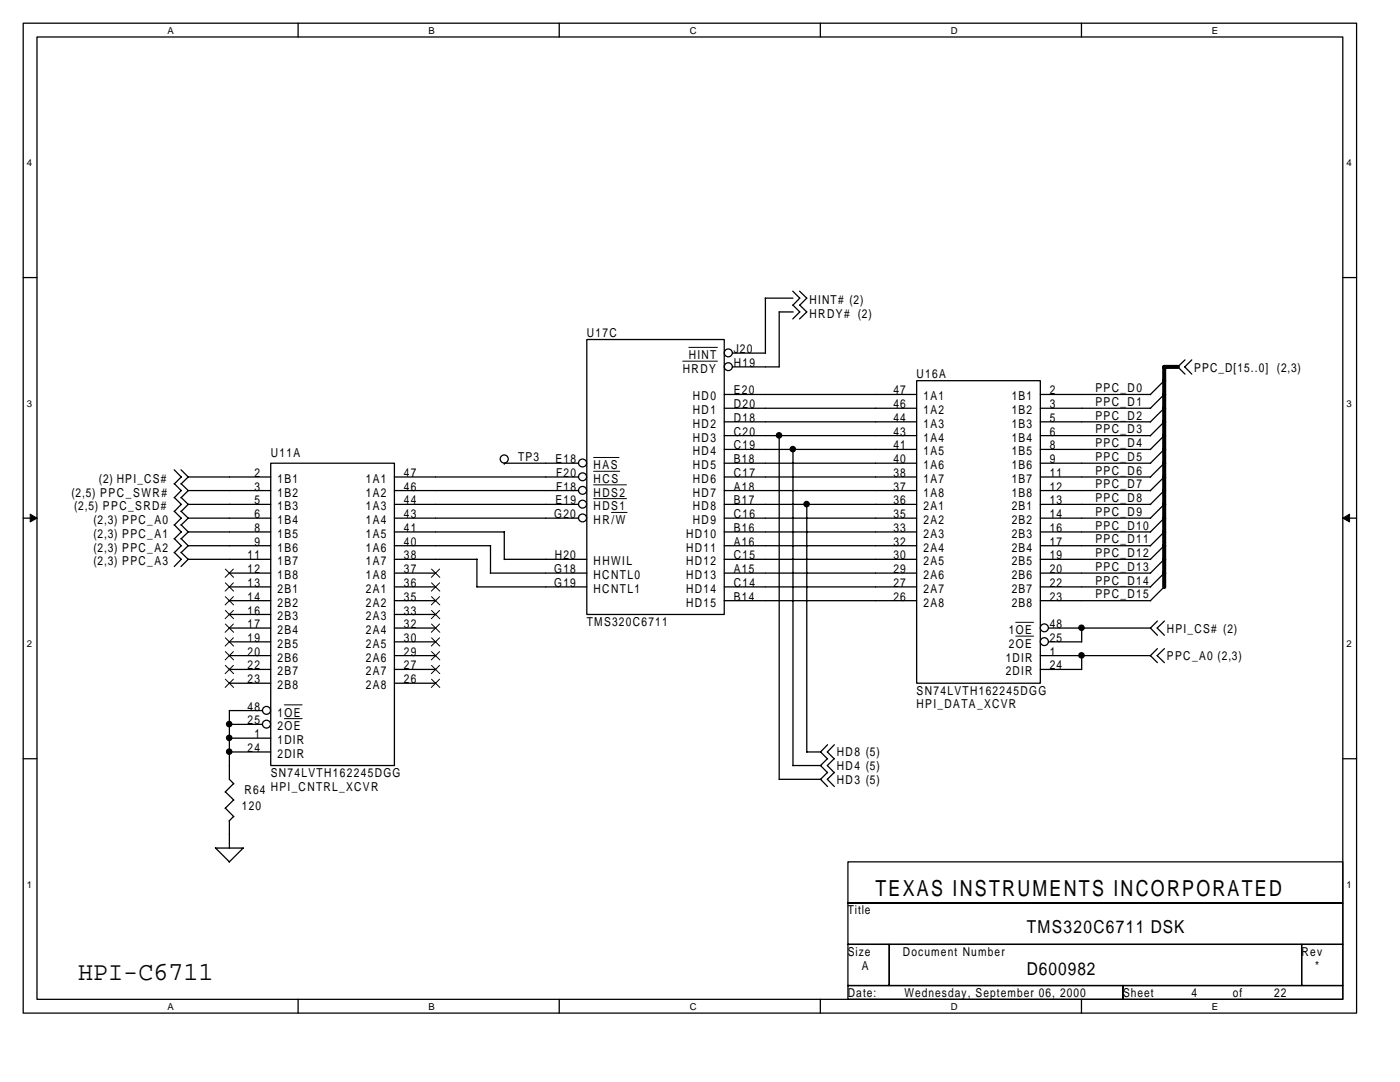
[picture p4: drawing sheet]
<svg xmlns="http://www.w3.org/2000/svg" width="279mm" height="216mm" viewBox="0 0 279 216" stroke-linecap="round" stroke-linejoin="round" font-family="sans-serif">
<path d="M4.6 4.6h266.1v197.6h-266.1zM7.4 7.4h260.6v192h-260.6z" fill="none" stroke="#000" stroke-width=".25"/>
<g fill="#fff">
<path d="M33.4 4.9h1.3v2.2h-1.3z"/>
<path d="M33.4 199.7h1.3v2.2h-1.3z"/>
</g>
<path d="M59.5 4.6v2.8M59.5 199.4v2.8" fill="none" stroke="#000" stroke-width=".25"/>
<g fill="#fff">
<path d="M85.5 4.9h1.3v2.2h-1.3z"/>
<path d="M85.5 199.7h1.3v2.2h-1.3z"/>
</g>
<path d="M111.6 4.6v2.8M111.6 199.4v2.8" fill="none" stroke="#000" stroke-width=".25"/>
<g fill="#fff">
<path d="M137.6 4.9h1.4v2.2h-1.4z"/>
<path d="M137.6 199.7h1.4v2.2h-1.4z"/>
</g>
<path d="M163.7 4.6v2.8M163.7 199.4v2.8" fill="none" stroke="#000" stroke-width=".25"/>
<g fill="#fff">
<path d="M189.8 4.9h1.3v2.2h-1.3z"/>
<path d="M189.8 199.7h1.3v2.2h-1.3z"/>
</g>
<path d="M215.8 4.6v2.8M215.8 199.4v2.8" fill="none" stroke="#000" stroke-width=".25"/>
<g fill="#fff">
<path d="M241.9 4.9h1.3v2.2h-1.3z"/>
<path d="M241.9 199.7h1.3v2.2h-1.3z"/>
<path d="M5.3 31.4h1.1v2.2h-1.1z"/>
<path d="M268.7 31.4h1.1v2.2h-1.1z"/>
<path d="M5.3 79.4h1.1v2.2h-1.1z"/>
<path d="M268.7 79.4h1.1v2.2h-1.1z"/>
</g>
<path d="M4.6 55.4h2.8M268 55.4h2.7" fill="none" stroke="#000" stroke-width=".25"/>
<g fill="#fff">
<path d="M5.3 127.4h1.1v2.2h-1.1z"/>
<path d="M268.7 127.4h1.1v2.2h-1.1z"/>
</g>
<path d="M4.6 103.4h2.8M268 103.4h2.7" fill="none" stroke="#000" stroke-width=".25"/>
<g fill="#000" stroke="#000" stroke-width=".2">
<path d="M6 102.6l1.4 .8-1.4 .8z" fill-rule="evenodd"/>
<path d="M268 103.4l1.3-.8v1.6z" fill-rule="evenodd"/>
</g>
<g fill="#fff">
<path d="M5.3 175.4h1.1v2.2h-1.1z"/>
<path d="M268.7 175.4h1.1v2.2h-1.1z"/>
</g>
<g fill="none" stroke="#000" stroke-width=".25">
<path d="M152.7 59.5h5.6M152.8 59.5v11M158.2 58.1l1.4 1.4-1.4 1.4M159.6 58.1l1.4 1.4-1.4 1.4M117.1 67.7h27.4v54.9h-27.4zM144.5 78.7h38.4M146.2 70.5h6.6M146.2 73.2h9.3M155.5 62.2h2.8M155.5 62.2v11M158.2 60.8l1.4 1.4-1.4 1.4M159.6 60.8l1.4 1.4-1.4 1.4"/>
<path d="M182.9 76h24.7v60.3h-24.7zM207.6 78.7h22M232.3 78.7l-2.8 2.8M232.3 76l-2.8 2.8M236.5 71.8l-1.5 1.4 1.5 1.4M237.8 71.8l-1.4 1.4 1.4 1.4M34.8 96.5l1.4 1.4-1.4 1.4M34.8 99.2l1.4 1.4-1.4 1.5M34.8 93.7l1.4 1.5-1.4 1.4M36.1 96.5l1.5 1.4M36.1 99.2l1.5 1.4M36.1 93.7l1.5 1.5"/>
<path d="M37.6 97.9l-1.5 1.4M37.6 95.2l-1.5 1.4M37.6 95.2h16.4M37.6 97.9h16.4M54 92.4h24.7v60.4h-24.7zM78.7 95.2h36.8M78.7 97.9h36.8M100.6 92.4h.1M100.6 92.4h14.9M144.5 81.5h38.4M144.5 84.2h38.4M144.5 86.9h38.4"/>
<path d="M144.5 89.7h38.4M144.5 92.4h38.4M144.5 95.2h38.4M144.5 97.9h38.4M155.5 86.9v68.6M158.3 89.7v63.1h5.5M207.6 81.5h22M207.6 84.2h22M207.6 86.9h22M207.6 89.7h22M207.6 92.4h22M207.6 95.2h22"/>
<path d="M207.6 97.9h22M232.3 86.9l-2.8 2.8M232.3 84.2l-2.8 2.8M232.3 89.7l-2.8 2.8M232.3 97.9l-2.8 2.8M232.3 81.5l-2.8 2.7M232.3 92.4l-2.8 2.8M232.3 95.2l-2.8 2.7M34.8 110.2l1.4 1.4-1.4 1.4M34.8 104.7l1.4 1.4-1.4 1.4M34.8 107.5l1.4 1.4-1.4 1.4M34.8 102l1.4 1.4-1.4 1.4"/>
<path d="M36.1 110.2l1.5 1.4M36.1 104.7l1.5 1.4M36.1 107.5l1.5 1.4M36.1 102l1.5 1.4M37.6 111.6l-1.5 1.4M37.6 100.6l-1.5 1.5M37.6 106.1l-1.5 1.4M37.6 108.9l-1.5 1.4M37.6 103.4l-1.5 1.4M37.6 100.6h16.4M37.6 103.4h16.4M37.6 106.1h16.4"/>
<path d="M37.6 108.9h16.4M37.6 111.6h16.4M45.8 114.4h8.2M45.8 117.1h8.2M45.8 119.9h8.2M78.7 100.6h36.8M78.7 103.4h36.8M78.7 106.1h22M78.7 108.9h19.2M78.7 111.6h16.5M78.7 114.4h8.2M78.7 117.1h8.2"/>
<path d="M78.7 119.9h8.2M95.2 111.6v5.5h21.9M97.8 114.4h19.3M97.9 108.9v5.5M100.6 111.6h16.5M100.6 106.1v5.5M144.5 100.6h38.4M144.5 103.4h38.4M144.5 106.1h38.4M144.5 108.9h38.4M144.5 111.6h38.4M144.5 114.4h38.4"/>
<path d="M144.5 117.1h38.4M144.5 119.9h38.4M161 100.6v49.5M207.6 100.6h22M207.6 103.4h22M207.6 106.1h22M207.6 108.9h22M207.6 111.6h22M207.6 114.4h22M207.6 117.1h22M207.6 119.9h22M232.3 114.4l-2.8 2.8"/>
<path d="M232.3 117.1l-2.8 2.8M232.3 103.4l-2.8 2.8M232.3 108.9l-2.8 2.7M232.3 111.6l-2.8 2.8M232.3 100.6l-2.8 2.8M232.3 106.1l-2.8 2.8M45.8 122.6h8.2M45.8 125.3h8.2M45.8 128.1h8.2M45.8 130.8h8.2M45.8 133.6h8.2M45.8 136.3h8.2"/>
<path d="M78.7 122.6h8.2M78.7 125.3h8.2M78.7 128.1h8.2M78.7 130.8h8.2M78.7 133.6h8.2M78.7 136.3h8.2M207.6 130.8h22M207.6 133.6h8.3M209.3 125.3h20.3M209.3 128.1h6.6M215.9 125.3v2.8M215.9 130.8v2.8"/>
<path d="M229.6 130.8l1.4 1.4M229.6 125.3l1.4 1.5M231 129.4l-1.4 1.4M231 123.9l-1.4 1.4M232.4 129.4l-1.5 1.4 1.5 1.4M232.4 123.9l-1.5 1.4 1.5 1.5M4.6 151.4h2.8M45 158l1.7 1.7M45.8 147.3h8.2M45.8 144.5h6.6M45.8 150h8.2M46.6 156.4l-1.7 1.6"/>
<path d="M46.6 159.6l-1.7 1.7M52.4 141.8h-6.6v13.7l.9 .9M155.5 155.5h8.3M161 150h2.8M165.2 154.1l-1.4 1.4 1.4 1.4M165.2 148.6l-1.4 1.4 1.4 1.4M165.2 151.4l-1.4 1.4 1.4 1.4M166.5 154.1l-1.4 1.4 1.4 1.4M166.5 148.6l-1.4 1.4 1.4 1.4M166.5 151.4l-1.4 1.4 1.4 1.4M268 151.4h2.7M43 169.2l2.8 2.8"/>
<path d="M43 169.2h5.6l-2.9 2.8M45 161.3l1.7 1.7M45.8 163.8v5.5M46.6 162.9l-.9 .9M169.2 172h98.8v8.2h-98.8zM169.2 188.4h8.3v8.3h-8.3zM169.2 196.7h54.9v2.7h-54.9zM169.2 180.2h98.8v8.2h-98.8zM177.5 188.4h82.3v8.3h-82.3zM224.1 196.7h43.9v2.7h-43.9zM259.8 188.4h8.2v8.3h-8.2z"/>
<circle cx="145.4" cy="73.2" r=".8"/>
<circle cx="145.4" cy="70.4" r=".8"/>
<circle cx="100.6" cy="91.6" r=".8"/>
<circle cx="116.3" cy="95.1" r=".8"/>
<circle cx="116.3" cy="92.4" r=".8"/>
<circle cx="116.3" cy="97.9" r=".8"/>
<circle cx="116.3" cy="100.6" r=".8"/>
<circle cx="116.3" cy="103.4" r=".8"/>
<circle cx="208.4" cy="125.3" r=".8"/>
<circle cx="208.4" cy="128" r=".8"/>
<circle cx="53.2" cy="144.5" r=".8"/>
<circle cx="53.2" cy="141.8" r=".8"/>
</g>
<g fill="none" stroke="#000" stroke-width=".2">
<path d="M136.2 72.1h7M137.5 69.3h5.7M118.5 91.3h5M118.5 94h5.2M118.5 96.7h6.5M118.5 99.5h6.5M45 113.6l1.6 1.6M45 116.3l1.6 1.7M45 119.1l1.6 1.6M46.6 113.6l-1.7 1.6M46.6 116.3l-1.7 1.7M46.6 119.1l-1.7 1.6"/>
<path d="M86.1 113.6l1.7 1.6M86.1 116.3l1.7 1.7M86.1 119.1l1.7 1.6M87.7 113.6l-1.6 1.6M87.7 116.3l-1.6 1.7M87.7 119.1l-1.6 1.6M122 102.2h3.2M45 121.8l1.6 1.7M45 124.5l1.6 1.7M45 127.3l1.6 1.6M45 130l1.6 1.7M45 132.8l1.6 1.6"/>
<path d="M45 135.5l1.6 1.7M46.6 121.8l-1.7 1.7M46.6 124.5l-1.7 1.7M46.6 127.3l-1.7 1.6M46.6 130l-1.7 1.7M46.6 132.8l-1.7 1.6M46.6 135.5l-1.7 1.7M86.1 121.8l1.7 1.7M86.1 124.5l1.7 1.7M86.1 127.3l1.7 1.6M86.1 130l1.7 1.7M86.1 132.8l1.7 1.6"/>
<path d="M86.1 135.5l1.7 1.7M87.7 121.8l-1.6 1.7M87.7 124.5l-1.6 1.7M87.7 127.3l-1.6 1.6M87.7 130l-1.6 1.7M87.7 132.8l-1.6 1.6M87.7 135.5l-1.6 1.7M202.7 124.2h3.6M202.7 126.9h3.6M56.7 140.6h3.6M56.7 143.4h3.6"/>
</g>
<path d="M235.1 73.2h-2.8v44" fill="none" stroke="#000" stroke-width=".8"/>
<g fill="#000" stroke="#000" stroke-width=".25">
<circle cx="155.5" cy="86.9" r=".53"/>
<circle cx="158.2" cy="89.6" r=".53"/>
<circle cx="161" cy="100.6" r=".53"/>
<circle cx="215.8" cy="130.8" r=".53"/>
<circle cx="215.8" cy="125.3" r=".53"/>
<circle cx="45.7" cy="144.5" r=".53"/>
<circle cx="45.7" cy="150" r=".53"/>
<circle cx="45.7" cy="147.2" r=".53"/>
</g>
<text font-size="5.2" x="15.6" y="195.5">HPI-C6711</text>
<text font-size="4.4" x="174.7" y="178.8">TEXAS INSTRUMENTS INCORPORATED</text>
<g font-size="3.6">
<text x="204.9" y="186.3">TMS320C6711 DSK</text>
<text x="204.9" y="194.5">D600982</text>
</g>
<g font-size="2.5">
<text x="161.6" y="60.7">HINT# (2)</text>
<text x="161.6" y="63.4">HRDY# (2)</text>
<text x="117.1" y="67.3">U17C</text>
<text x="137.5" y="71.6">HINT</text>
<text x="146.4" y="70.5">J20</text>
<text x="136.2" y="74.4">HRDY</text>
<text x="146.4" y="73.2">H19</text>
<text x="182.9" y="75.5">U16A</text>
<text x="238.4" y="74.1">PPC_D[15..0] (2,3)</text>
<text x="138.3" y="79.9">HD0</text>
<text x="138.3" y="82.7">HD1</text>
<text x="146.4" y="78.7">E20</text>
<text x="146.4" y="81.5">D20</text>
<text x="178.3" y="78.7">47</text>
<text x="178.3" y="81.5">46</text>
<text x="184.3" y="79.9">1A1</text>
<text x="184.3" y="82.7">1A2</text>
<text x="201.9" y="79.9">1B1</text>
<text x="201.9" y="82.7">1B2</text>
<text x="209.5" y="78.7">2</text>
<text x="209.5" y="81.5">3</text>
<text x="218.6" y="78.3">PPC_D0</text>
<text x="218.6" y="81">PPC_D1</text>
<text x="218.6" y="83.8">PPC_D2</text>
<text x="138.3" y="85.4">HD2</text>
<text x="138.3" y="88.1">HD3</text>
<text x="146.4" y="84.2">D18</text>
<text x="146.4" y="86.9">C20</text>
<text x="146.4" y="89.7">C19</text>
<text x="178.3" y="84.2">44</text>
<text x="178.3" y="86.9">43</text>
<text x="178.3" y="89.7">41</text>
<text x="184.3" y="85.4">1A3</text>
<text x="184.3" y="88.1">1A4</text>
<text x="201.9" y="85.4">1B3</text>
<text x="201.9" y="88.1">1B4</text>
<text x="209.5" y="84.2">5</text>
<text x="209.5" y="86.9">6</text>
<text x="209.5" y="89.7">8</text>
<text x="218.6" y="86.5">PPC_D3</text>
<text x="218.6" y="89.2">PPC_D4</text>
<text x="50.8" y="95.2">2</text>
<text x="54" y="91.2">U11A</text>
<text x="80.6" y="95.2">47</text>
<text x="103.4" y="92">TP3</text>
<text x="110.8" y="92.4">E18</text>
<text x="111" y="95.2">F20</text>
<text x="118.5" y="93.6">HAS</text>
<text x="138.3" y="90.9">HD4</text>
<text x="138.3" y="93.6">HD5</text>
<text x="146.4" y="92.4">B18</text>
<text x="146.4" y="95.2">C17</text>
<text x="178.3" y="92.4">40</text>
<text x="178.3" y="95.2">38</text>
<text x="184.3" y="90.9">1A5</text>
<text x="184.3" y="93.6">1A6</text>
<text x="201.9" y="90.9">1B5</text>
<text x="201.9" y="93.6">1B6</text>
<text x="209.5" y="92.4">9</text>
<text x="209.5" y="95.2">11</text>
<text x="218.6" y="94.7">PPC_D6</text>
<text x="218.6" y="92">PPC_D5</text>
<text x="14.2" y="99.1">(2,5) PPC_SWR#</text>
<text x="14.8" y="101.8">(2,5) PPC_SRD#</text>
<text x="19.7" y="96.4">(2) HPI_CS#</text>
<text x="50.8" y="97.9">3</text>
<text x="50.8" y="100.6">5</text>
<text x="55.4" y="96.4">1B1</text>
<text x="55.4" y="99.1">1B2</text>
<text x="55.4" y="101.8">1B3</text>
<text x="73" y="96.4">1A1</text>
<text x="73" y="99.1">1A2</text>
<text x="73" y="101.8">1A3</text>
<text x="80.6" y="97.9">46</text>
<text x="80.6" y="100.6">44</text>
<text x="110.8" y="100.6">E19</text>
<text x="111" y="97.9">F18</text>
<text x="118.5" y="96.4">HCS</text>
<text x="118.5" y="99.1">HDS2</text>
<text x="118.5" y="101.8">HDS1</text>
<text x="138.3" y="96.4">HD6</text>
<text x="138.3" y="99.1">HD7</text>
<text x="138.3" y="101.8">HD8</text>
<text x="146.4" y="97.9">A18</text>
<text x="146.4" y="100.6">B17</text>
<text x="178.3" y="97.9">37</text>
<text x="178.3" y="100.6">36</text>
<text x="184.3" y="96.4">1A7</text>
<text x="184.3" y="99.1">1A8</text>
<text x="184.3" y="101.8">2A1</text>
<text x="201.9" y="96.4">1B7</text>
<text x="201.9" y="99.1">1B8</text>
<text x="201.9" y="101.8">2B1</text>
<text x="209.5" y="97.9">12</text>
<text x="209.5" y="100.6">13</text>
<text x="218.6" y="100.2">PPC_D8</text>
<text x="218.6" y="97.5">PPC_D7</text>
<text x="18.6" y="107.3">(2,3) PPC_A1</text>
<text x="18.6" y="104.6">(2,3) PPC_A0</text>
<text x="50.8" y="103.4">6</text>
<text x="50.8" y="106.1">8</text>
<text x="55.4" y="104.6">1B4</text>
<text x="55.4" y="107.3">1B5</text>
<text x="73" y="104.6">1A4</text>
<text x="73" y="107.3">1A5</text>
<text x="80.6" y="103.4">43</text>
<text x="80.6" y="106.1">41</text>
<text x="110.6" y="103.4">G20</text>
<text x="118.5" y="104.6">HR/W</text>
<text x="136.9" y="107.3">HD10</text>
<text x="138.3" y="104.6">HD9</text>
<text x="146.4" y="103.4">C16</text>
<text x="146.4" y="106.1">B16</text>
<text x="178.3" y="103.4">35</text>
<text x="178.3" y="106.1">33</text>
<text x="184.3" y="104.6">2A2</text>
<text x="184.3" y="107.3">2A3</text>
<text x="201.9" y="104.6">2B2</text>
<text x="201.9" y="107.3">2B3</text>
<text x="209.5" y="103.4">14</text>
<text x="209.5" y="106.1">16</text>
<text x="218.6" y="102.9">PPC_D9</text>
<text x="218.6" y="105.7">PPC_D10</text>
<text x="18.6" y="112.8">(2,3) PPC_A3</text>
<text x="18.6" y="110.1">(2,3) PPC_A2</text>
<text x="49.4" y="111.6">11</text>
<text x="50.8" y="108.9">9</text>
<text x="55.4" y="110.1">1B6</text>
<text x="55.4" y="112.8">1B7</text>
<text x="73" y="110.1">1A6</text>
<text x="73" y="112.8">1A7</text>
<text x="80.6" y="108.9">40</text>
<text x="80.6" y="111.6">38</text>
<text x="110.7" y="111.6">H20</text>
<text x="118.5" y="112.8">HHWIL</text>
<text x="136.9" y="110.1">HD11</text>
<text x="136.9" y="112.8">HD12</text>
<text x="146.4" y="108.9">A16</text>
<text x="146.4" y="111.6">C15</text>
<text x="178.3" y="108.9">32</text>
<text x="178.3" y="111.6">30</text>
<text x="184.3" y="110.1">2A4</text>
<text x="184.3" y="112.8">2A5</text>
<text x="201.9" y="110.1">2B4</text>
<text x="201.9" y="112.8">2B5</text>
<text x="209.5" y="108.9">17</text>
<text x="209.5" y="111.6">19</text>
<text x="218.6" y="113.9">PPC_D13</text>
<text x="218.6" y="111.2">PPC_D12</text>
<text x="218.6" y="108.4">PPC_D11</text>
<text x="49.4" y="114.4">12</text>
<text x="49.4" y="117.1">13</text>
<text x="49.4" y="119.9">14</text>
<text x="55.4" y="115.5">1B8</text>
<text x="55.4" y="118.3">2B1</text>
<text x="73" y="115.5">1A8</text>
<text x="73" y="118.3">2A1</text>
<text x="80.6" y="114.4">37</text>
<text x="80.6" y="117.1">36</text>
<text x="80.6" y="119.9">35</text>
<text x="110.6" y="114.4">G18</text>
<text x="110.6" y="117.1">G19</text>
<text x="118.5" y="115.5">HCNTL0</text>
<text x="118.5" y="118.3">HCNTL1</text>
<text x="136.9" y="115.5">HD13</text>
<text x="136.9" y="118.3">HD14</text>
<text x="146.4" y="114.4">A15</text>
<text x="146.4" y="117.1">C14</text>
<text x="146.4" y="119.9">B14</text>
<text x="178.3" y="114.4">29</text>
<text x="178.3" y="117.1">27</text>
<text x="178.3" y="119.9">26</text>
<text x="184.3" y="115.5">2A6</text>
<text x="184.3" y="118.3">2A7</text>
<text x="201.9" y="115.5">2B6</text>
<text x="201.9" y="118.3">2B7</text>
<text x="209.5" y="114.4">20</text>
<text x="209.5" y="117.1">22</text>
<text x="209.5" y="119.9">23</text>
<text x="218.6" y="119.4">PPC_D15</text>
<text x="218.6" y="116.6">PPC_D14</text>
<text x="49.4" y="122.6">16</text>
<text x="49.4" y="125.3">17</text>
<text x="55.4" y="121.1">2B2</text>
<text x="55.4" y="123.8">2B3</text>
<text x="73" y="121.1">2A2</text>
<text x="73" y="123.8">2A3</text>
<text x="80.6" y="122.6">33</text>
<text x="80.6" y="125.3">32</text>
<text x="117.1" y="124.9">TMS320C6711</text>
<text x="136.9" y="121.1">HD15</text>
<text x="184.3" y="121.1">2A8</text>
<text x="201.9" y="121.1">2B8</text>
<text x="209.5" y="125.3">48</text>
<text x="49.4" y="128.1">19</text>
<text x="49.4" y="130.8">20</text>
<text x="55.4" y="126.5">2B4</text>
<text x="55.4" y="129.3">2B5</text>
<text x="73" y="126.5">2A4</text>
<text x="73" y="129.3">2A5</text>
<text x="80.6" y="128.1">30</text>
<text x="80.6" y="130.8">29</text>
<text x="201.4" y="129.3">2OE</text>
<text x="201.4" y="126.5">1OE</text>
<text x="209.5" y="130.8">1</text>
<text x="209.5" y="128.1">25</text>
<text x="232.9" y="131.8">PPC_A0 (2,3)</text>
<text x="232.9" y="126.3">HPI_CS# (2)</text>
<text x="49.4" y="133.6">22</text>
<text x="49.4" y="136.3">23</text>
<text x="55.4" y="132">2B6</text>
<text x="55.4" y="134.8">2B7</text>
<text x="55.4" y="137.5">2B8</text>
<text x="73" y="132">2A6</text>
<text x="73" y="134.8">2A7</text>
<text x="73" y="137.5">2A8</text>
<text x="80.6" y="133.6">27</text>
<text x="80.6" y="136.3">26</text>
<text x="200.7" y="132">1DIR</text>
<text x="200.7" y="134.8">2DIR</text>
<text x="209.5" y="133.6">24</text>
<text x="49.4" y="141.8">48</text>
<text x="55.4" y="143">1OE</text>
<text x="182.9" y="138.6">SN74LVTH162245DGG</text>
<text x="182.9" y="141.3">HPI_DATA_XCVR</text>
<text x="49.4" y="144.5">25</text>
<text x="50.8" y="147.3">1</text>
<text x="55.4" y="148.5">1DIR</text>
<text x="55.4" y="145.7">2OE</text>
<text x="49.4" y="150">24</text>
<text x="54" y="155">SN74LVTH162245DGG</text>
<text x="55.4" y="151.2">2DIR</text>
<text x="167" y="150.9">HD8 (5)</text>
<text x="167" y="153.7">HD4 (5)</text>
<text x="48.3" y="161.6">120</text>
<text x="48.8" y="158.3">R64 HPI_CNTRL_XCVR</text>
<text x="167" y="156.4">HD3 (5)</text>
<text x="169.2" y="182.5">Title</text>
<text x="169.2" y="190.7">Size</text>
<text x="180.2" y="190.7">Document Number</text>
<text x="259.8" y="190.7">Rev</text>
<text x="172" y="193.5">A</text>
<text x="262.5" y="193.5">*</text>
<text x="169.2" y="198.9">Date:</text>
<text x="180.5" y="198.9">Wednesday, September 06, 2000</text>
<text x="224.1" y="198.9">Sheet</text>
<text x="237.8" y="198.9">4</text>
<text x="246.1" y="198.9">of</text>
<text x="254.3" y="198.9">22</text>
</g>
<g font-size="1.9">
<text x="33.4" y="6.7">A</text>
<text x="85.5" y="6.7">B</text>
<text x="137.6" y="6.7">C</text>
<text x="189.8" y="6.7">D</text>
<text x="241.9" y="6.7">E</text>
<text x="5.3" y="33.2">4</text>
<text x="268.7" y="33.2">4</text>
<text x="5.3" y="81.2">3</text>
<text x="268.7" y="81.2">3</text>
<text x="5.3" y="129.2">2</text>
<text x="268.7" y="129.2">2</text>
<text x="5.3" y="177.2">1</text>
<text x="268.7" y="177.2">1</text>
<text x="33.4" y="201.5">A</text>
<text x="85.5" y="201.5">B</text>
<text x="137.6" y="201.5">C</text>
<text x="189.8" y="201.5">D</text>
<text x="241.9" y="201.5">E</text>
</g>
</svg>
